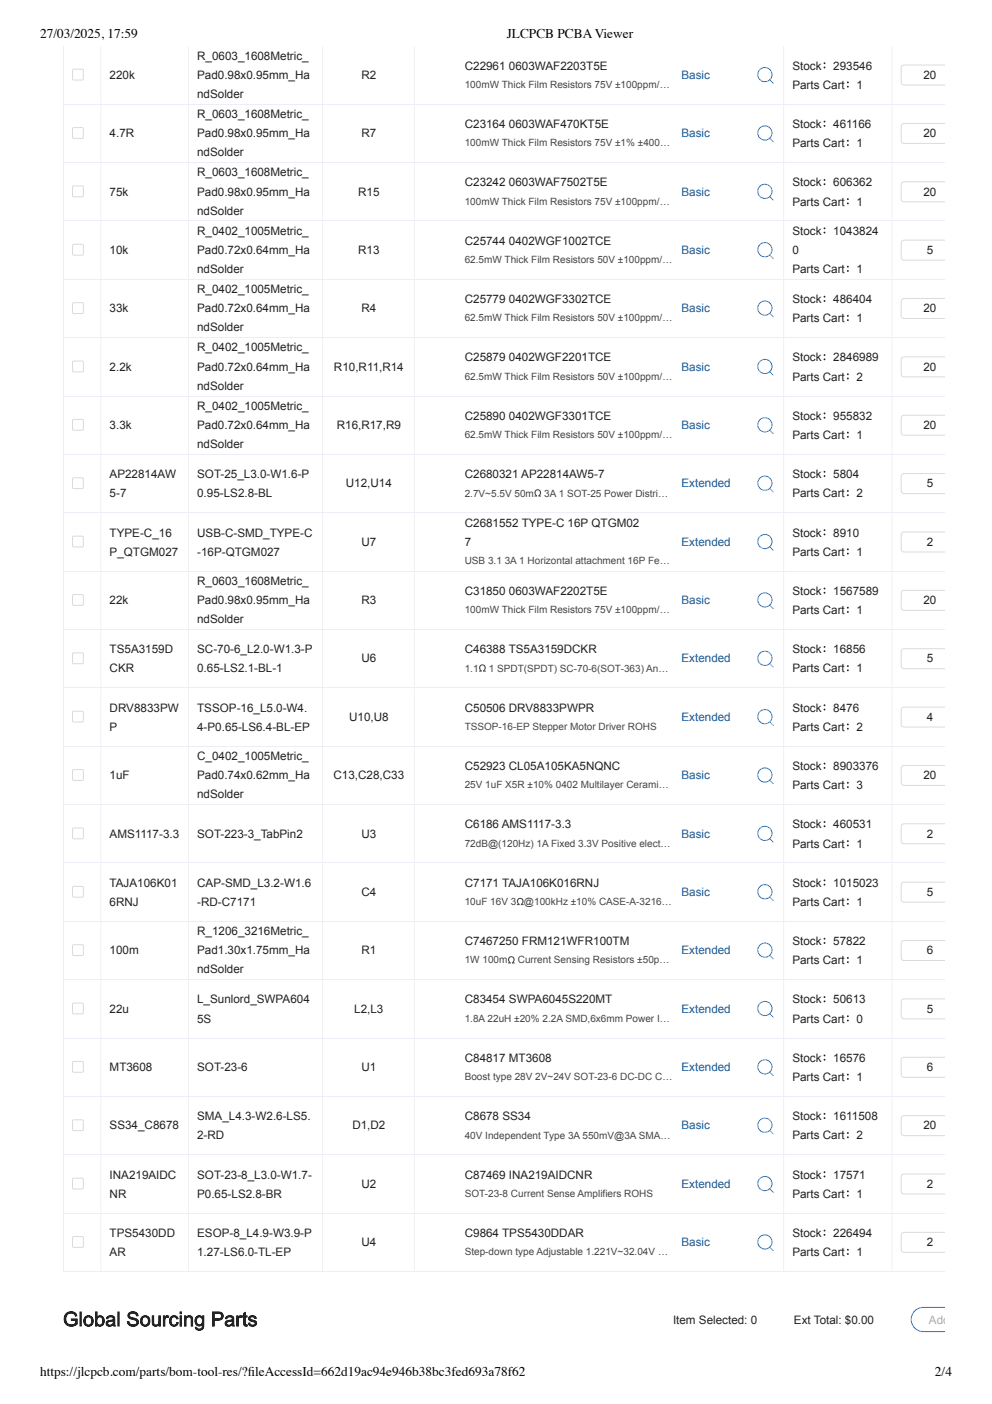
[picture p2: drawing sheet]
<svg xmlns="http://www.w3.org/2000/svg" width="210mm" height="297mm" viewBox="0 0 210 297" stroke-linecap="round" stroke-linejoin="round" font-family="sans-serif">
<path d="M200 276.6h-4.6a2.56 2.56 0 0 0-2.6 2.5 2.56 2.56 0 0 0 2.6 2.6h4.6" fill="none" stroke="#2b8ced" stroke-width=".21"/>
<path d="M13.3 9.8h186.7v259.3h-186.7z" fill="#fff"/>
<path d="M13.4 9.8v259.3" fill="none" stroke="#ebeef5" stroke-width=".21"/>
<g fill="#fff">
<path d="M13.5 9.8h7.9v12.3h-7.9z"/>
<path d="M21.4 9.8h18.6v12.3h-18.6z"/>
<path d="M40 9.8h28.4v12.3h-28.4z"/>
<path d="M68.4 9.8h19.4v12.3h-19.4z"/>
<path d="M87.8 9.8h78.1v12.3h-78.1z"/>
<path d="M165.9 9.8h22.9v12.3h-22.9z"/>
<path d="M188.8 9.8h11.2v12.3h-11.2z"/>
<path d="M13.5 22.1h7.9v12.4h-7.9z"/>
<path d="M21.4 22.1h18.6v12.4h-18.6z"/>
<path d="M40 22.1h28.4v12.4h-28.4z"/>
<path d="M68.4 22.1h19.4v12.4h-19.4z"/>
<path d="M87.8 22.1h78.1v12.4h-78.1z"/>
<path d="M165.9 22.1h22.9v12.4h-22.9z"/>
<path d="M188.8 22.1h11.2v12.4h-11.2z"/>
<path d="M13.5 34.5h7.9v12.3h-7.9z"/>
<path d="M21.4 34.5h18.6v12.3h-18.6z"/>
<path d="M40 34.5h28.4v12.3h-28.4z"/>
<path d="M68.4 34.5h19.4v12.3h-19.4z"/>
<path d="M87.8 34.5h78.1v12.3h-78.1z"/>
<path d="M165.9 34.5h22.9v12.3h-22.9z"/>
<path d="M188.8 34.5h11.2v12.3h-11.2z"/>
<path d="M13.5 46.8h7.9v12.4h-7.9z"/>
<path d="M21.4 46.8h18.6v12.4h-18.6z"/>
<path d="M40 46.8h28.4v12.4h-28.4z"/>
<path d="M68.4 46.8h19.4v12.4h-19.4z"/>
<path d="M87.8 46.8h78.1v12.4h-78.1z"/>
<path d="M165.9 46.8h22.9v12.4h-22.9z"/>
<path d="M188.8 46.8h11.2v12.4h-11.2z"/>
<path d="M13.5 59.2h7.9v12.3h-7.9z"/>
<path d="M21.4 59.2h18.6v12.3h-18.6z"/>
<path d="M40 59.2h28.4v12.3h-28.4z"/>
<path d="M68.4 59.2h19.4v12.3h-19.4z"/>
<path d="M87.8 59.2h78.1v12.3h-78.1z"/>
<path d="M165.9 59.2h22.9v12.3h-22.9z"/>
<path d="M188.8 59.2h11.2v12.3h-11.2z"/>
<path d="M13.5 71.5h7.9v12.4h-7.9z"/>
<path d="M21.4 71.5h18.6v12.4h-18.6z"/>
<path d="M40 71.5h28.4v12.4h-28.4z"/>
<path d="M68.4 71.5h19.4v12.4h-19.4z"/>
<path d="M87.8 71.5h78.1v12.4h-78.1z"/>
<path d="M165.9 71.5h22.9v12.4h-22.9z"/>
<path d="M188.8 71.5h11.2v12.4h-11.2z"/>
<path d="M13.5 83.9h7.9v12.3h-7.9z"/>
<path d="M21.4 83.9h18.6v12.3h-18.6z"/>
<path d="M40 83.9h28.4v12.3h-28.4z"/>
<path d="M68.4 83.9h19.4v12.3h-19.4z"/>
<path d="M87.8 83.9h78.1v12.3h-78.1z"/>
<path d="M165.9 83.9h22.9v12.3h-22.9z"/>
<path d="M188.8 83.9h11.2v12.3h-11.2z"/>
<path d="M13.5 96.2h7.9v12.4h-7.9z"/>
<path d="M21.4 96.2h18.6v12.4h-18.6z"/>
<path d="M40 96.2h28.4v12.4h-28.4z"/>
<path d="M68.4 96.2h19.4v12.4h-19.4z"/>
<path d="M87.8 96.2h78.1v12.4h-78.1z"/>
<path d="M165.9 96.2h22.9v12.4h-22.9z"/>
<path d="M188.8 96.2h11.2v12.4h-11.2z"/>
<path d="M13.5 108.6h7.9v12.3h-7.9z"/>
<path d="M21.4 108.6h18.6v12.3h-18.6z"/>
<path d="M40 108.6h28.4v12.3h-28.4z"/>
<path d="M68.4 108.6h19.4v12.3h-19.4z"/>
<path d="M87.8 108.6h78.1v12.3h-78.1z"/>
<path d="M165.9 108.6h22.9v12.3h-22.9z"/>
<path d="M188.8 108.6h11.2v12.3h-11.2z"/>
<path d="M13.5 120.9h7.9v12.4h-7.9z"/>
<path d="M21.4 120.9h18.6v12.4h-18.6z"/>
<path d="M40 120.9h28.4v12.4h-28.4z"/>
<path d="M68.4 120.9h19.4v12.4h-19.4z"/>
<path d="M87.8 120.9h78.1v12.4h-78.1z"/>
<path d="M165.9 120.9h22.9v12.4h-22.9z"/>
<path d="M188.8 120.9h11.2v12.4h-11.2z"/>
<path d="M13.5 133.3h7.9v12.3h-7.9z"/>
<path d="M21.4 133.3h18.6v12.3h-18.6z"/>
<path d="M40 133.3h28.4v12.3h-28.4z"/>
<path d="M68.4 133.3h19.4v12.3h-19.4z"/>
<path d="M87.8 133.3h78.1v12.3h-78.1z"/>
<path d="M165.9 133.3h22.9v12.3h-22.9z"/>
<path d="M188.8 133.3h11.2v12.3h-11.2z"/>
<path d="M13.5 145.6h7.9v12.4h-7.9z"/>
<path d="M21.4 145.6h18.6v12.4h-18.6z"/>
<path d="M40 145.6h28.4v12.4h-28.4z"/>
<path d="M68.4 145.6h19.4v12.4h-19.4z"/>
<path d="M87.8 145.6h78.1v12.4h-78.1z"/>
<path d="M165.9 145.6h22.9v12.4h-22.9z"/>
<path d="M188.8 145.6h11.2v12.4h-11.2z"/>
<path d="M13.5 158h7.9v12.3h-7.9z"/>
<path d="M21.4 158h18.6v12.3h-18.6z"/>
<path d="M40 158h28.4v12.3h-28.4z"/>
<path d="M68.4 158h19.4v12.3h-19.4z"/>
<path d="M87.8 158h78.1v12.3h-78.1z"/>
<path d="M165.9 158h22.9v12.3h-22.9z"/>
<path d="M188.8 158h11.2v12.3h-11.2z"/>
<path d="M13.5 170.3h7.9v12.4h-7.9z"/>
<path d="M21.4 170.3h18.6v12.4h-18.6z"/>
<path d="M40 170.3h28.4v12.4h-28.4z"/>
<path d="M68.4 170.3h19.4v12.4h-19.4z"/>
<path d="M87.8 170.3h78.1v12.4h-78.1z"/>
<path d="M165.9 170.3h22.9v12.4h-22.9z"/>
<path d="M188.8 170.3h11.2v12.4h-11.2z"/>
<path d="M13.5 182.7h7.9v12.3h-7.9z"/>
<path d="M21.4 182.7h18.6v12.3h-18.6z"/>
<path d="M40 182.7h28.4v12.3h-28.4z"/>
<path d="M68.4 182.7h19.4v12.3h-19.4z"/>
<path d="M87.8 182.7h78.1v12.3h-78.1z"/>
<path d="M165.9 182.7h22.9v12.3h-22.9z"/>
<path d="M188.8 182.7h11.2v12.3h-11.2z"/>
<path d="M13.5 195h7.9v12.3h-7.9z"/>
<path d="M21.4 195h18.6v12.3h-18.6z"/>
<path d="M40 195h28.4v12.3h-28.4z"/>
<path d="M68.4 195h19.4v12.3h-19.4z"/>
<path d="M87.8 195h78.1v12.3h-78.1z"/>
<path d="M165.9 195h22.9v12.3h-22.9z"/>
<path d="M188.8 195h11.2v12.3h-11.2z"/>
<path d="M13.5 207.3h7.9v12.4h-7.9z"/>
<path d="M21.4 207.3h18.6v12.4h-18.6z"/>
<path d="M40 207.3h28.4v12.4h-28.4z"/>
<path d="M68.4 207.3h19.4v12.4h-19.4z"/>
<path d="M87.8 207.3h78.1v12.4h-78.1z"/>
<path d="M165.9 207.3h22.9v12.4h-22.9z"/>
<path d="M188.8 207.3h11.2v12.4h-11.2z"/>
<path d="M13.5 219.7h7.9v12.3h-7.9z"/>
<path d="M21.4 219.7h18.6v12.3h-18.6z"/>
<path d="M40 219.7h28.4v12.3h-28.4z"/>
<path d="M68.4 219.7h19.4v12.3h-19.4z"/>
<path d="M87.8 219.7h78.1v12.3h-78.1z"/>
<path d="M165.9 219.7h22.9v12.3h-22.9z"/>
<path d="M188.8 219.7h11.2v12.3h-11.2z"/>
<path d="M13.5 232h7.9v12.4h-7.9z"/>
<path d="M21.4 232h18.6v12.4h-18.6z"/>
<path d="M40 232h28.4v12.4h-28.4z"/>
<path d="M68.4 232h19.4v12.4h-19.4z"/>
<path d="M87.8 232h78.1v12.4h-78.1z"/>
<path d="M165.9 232h22.9v12.4h-22.9z"/>
<path d="M188.8 232h11.2v12.4h-11.2z"/>
<path d="M13.5 244.4h7.9v12.3h-7.9z"/>
<path d="M21.4 244.4h18.6v12.3h-18.6z"/>
<path d="M40 244.4h28.4v12.3h-28.4z"/>
<path d="M68.4 244.4h19.4v12.3h-19.4z"/>
<path d="M87.8 244.4h78.1v12.3h-78.1z"/>
<path d="M165.9 244.4h22.9v12.3h-22.9z"/>
<path d="M188.8 244.4h11.2v12.3h-11.2z"/>
<path d="M13.5 256.7h7.9v12.4h-7.9z"/>
<path d="M21.4 256.7h18.6v12.4h-18.6z"/>
<path d="M40 256.7h28.4v12.4h-28.4z"/>
<path d="M68.4 256.7h19.4v12.4h-19.4z"/>
<path d="M87.8 256.7h78.1v12.4h-78.1z"/>
<path d="M165.9 256.7h22.9v12.4h-22.9z"/>
<path d="M188.8 256.7h11.2v12.4h-11.2z"/>
</g>
<path d="M13.5 22h152.4" fill="none" stroke="#ebeef5" stroke-width=".21"/>
<path d="M21.3 9.8v12.3M39.9 9.8v12.3M68.3 9.8v12.3M87.7 9.8v12.3M165.8 9.8v12.3" fill="none" stroke="#eee" stroke-width=".21"/>
<path d="M162.7 16.9l.1-.1 .9 .9z" fill-rule="evenodd" fill="#2b8ced"/>
<circle cx="161.8" cy="15.8" r="1.5" fill="none" stroke="#2b8ced" stroke-width=".21"/>
<path d="M165.9 22h34.1" fill="none" stroke="#ebeef5" stroke-width=".21"/>
<path d="M188.7 9.8v12.3" fill="none" stroke="#eee" stroke-width=".21"/>
<path d="M190.9 13.9l.4-.1h8.7v4.2h-8.7a.62 .62 0 0 1-.6-.6v-3z" fill="#fff"/>
<path d="M200 13.8h-8.7a.62 .62 0 0 0-.6 .6v3a.62 .62 0 0 0 .6 .6h8.7" fill="none" stroke="#dbdbdb" stroke-width=".21"/>
<path d="M13.5 34.4h152.4" fill="none" stroke="#ebeef5" stroke-width=".21"/>
<path d="M21.3 22.1v12.4M39.9 22.1v12.4M68.3 22.1v12.4M87.7 22.1v12.4M165.8 22.1v12.4" fill="none" stroke="#eee" stroke-width=".21"/>
<path d="M162.7 29.2l.1-.1 .9 .9z" fill-rule="evenodd" fill="#2b8ced"/>
<circle cx="161.8" cy="28.1" r="1.5" fill="none" stroke="#2b8ced" stroke-width=".21"/>
<path d="M165.9 34.4h34.1" fill="none" stroke="#ebeef5" stroke-width=".21"/>
<path d="M188.7 22.1v12.4" fill="none" stroke="#eee" stroke-width=".21"/>
<path d="M190.9 26.3l.4-.2h8.7v4.2h-8.7a.62 .62 0 0 1-.6-.6v-3z" fill="#fff"/>
<path d="M200 26.1h-8.7a.62 .62 0 0 0-.6 .6v3a.62 .62 0 0 0 .6 .6h8.7" fill="none" stroke="#dbdbdb" stroke-width=".21"/>
<path d="M13.5 46.7h152.4" fill="none" stroke="#ebeef5" stroke-width=".21"/>
<path d="M21.3 34.5v12.3M39.9 34.5v12.3M68.3 34.5v12.3M87.7 34.5v12.3M165.8 34.5v12.3" fill="none" stroke="#eee" stroke-width=".21"/>
<path d="M162.7 41.6l.1-.1 .9 .9z" fill-rule="evenodd" fill="#2b8ced"/>
<circle cx="161.8" cy="40.5" r="1.5" fill="none" stroke="#2b8ced" stroke-width=".21"/>
<path d="M165.9 46.7h34.1" fill="none" stroke="#ebeef5" stroke-width=".21"/>
<path d="M188.7 34.5v12.3" fill="none" stroke="#eee" stroke-width=".21"/>
<path d="M190.9 38.6l.4-.1h8.7v4.2h-8.7a.62 .62 0 0 1-.6-.6v-3z" fill="#fff"/>
<path d="M200 38.5h-8.7a.62 .62 0 0 0-.6 .6v3a.62 .62 0 0 0 .6 .6h8.7" fill="none" stroke="#dbdbdb" stroke-width=".21"/>
<path d="M13.5 59.1h152.4" fill="none" stroke="#ebeef5" stroke-width=".21"/>
<path d="M21.3 46.8v12.4M39.9 46.8v12.4M68.3 46.8v12.4M87.7 46.8v12.4M165.8 46.8v12.4" fill="none" stroke="#eee" stroke-width=".21"/>
<path d="M162.7 53.9l.1-.1 .9 .9z" fill-rule="evenodd" fill="#2b8ced"/>
<circle cx="161.8" cy="52.8" r="1.5" fill="none" stroke="#2b8ced" stroke-width=".21"/>
<path d="M165.9 59.1h34.1" fill="none" stroke="#ebeef5" stroke-width=".21"/>
<path d="M188.7 46.8v12.4" fill="none" stroke="#eee" stroke-width=".21"/>
<path d="M190.9 51l.4-.2h8.7v4.2h-8.7a.62 .62 0 0 1-.6-.6v-3z" fill="#fff"/>
<path d="M200 50.8h-8.7a.62 .62 0 0 0-.6 .6v3a.62 .62 0 0 0 .6 .6h8.7" fill="none" stroke="#dbdbdb" stroke-width=".21"/>
<path d="M13.5 71.4h152.4" fill="none" stroke="#ebeef5" stroke-width=".21"/>
<path d="M21.3 59.2v12.3M39.9 59.2v12.3M68.3 59.2v12.3M87.7 59.2v12.3M165.8 59.2v12.3" fill="none" stroke="#eee" stroke-width=".21"/>
<path d="M162.7 66.3l.1-.1 .9 .9z" fill-rule="evenodd" fill="#2b8ced"/>
<circle cx="161.8" cy="65.2" r="1.5" fill="none" stroke="#2b8ced" stroke-width=".21"/>
<path d="M165.9 71.4h34.1" fill="none" stroke="#ebeef5" stroke-width=".21"/>
<path d="M188.7 59.2v12.3" fill="none" stroke="#eee" stroke-width=".21"/>
<path d="M190.9 63.3l.4-.2h8.7v4.3h-8.7a.62 .62 0 0 1-.6-.6v-3z" fill="#fff"/>
<path d="M200 63.1h-8.7a.62 .62 0 0 0-.6 .7v3a.62 .62 0 0 0 .6 .6h8.7" fill="none" stroke="#dbdbdb" stroke-width=".21"/>
<path d="M13.5 83.8h152.4" fill="none" stroke="#ebeef5" stroke-width=".21"/>
<path d="M21.3 71.5v12.4M39.9 71.5v12.4M68.3 71.5v12.4M87.7 71.5v12.4M165.8 71.5v12.4" fill="none" stroke="#eee" stroke-width=".21"/>
<path d="M162.7 78.6l.1-.1 .9 .9z" fill-rule="evenodd" fill="#2b8ced"/>
<circle cx="161.8" cy="77.5" r="1.5" fill="none" stroke="#2b8ced" stroke-width=".21"/>
<path d="M165.9 83.8h34.1" fill="none" stroke="#ebeef5" stroke-width=".21"/>
<path d="M188.7 71.5v12.4" fill="none" stroke="#eee" stroke-width=".21"/>
<path d="M190.9 75.7l.4-.2h8.7v4.2h-8.7a.62 .62 0 0 1-.6-.6v-3z" fill="#fff"/>
<path d="M200 75.5h-8.7a.62 .62 0 0 0-.6 .6v3a.62 .62 0 0 0 .6 .6h8.7" fill="none" stroke="#dbdbdb" stroke-width=".21"/>
<path d="M13.5 96.1h152.4" fill="none" stroke="#ebeef5" stroke-width=".21"/>
<path d="M21.3 83.9v12.3M39.9 83.9v12.3M68.3 83.9v12.3M87.7 83.9v12.3M165.8 83.9v12.3" fill="none" stroke="#eee" stroke-width=".21"/>
<path d="M162.7 91l.1-.2 .9 1z" fill-rule="evenodd" fill="#2b8ced"/>
<circle cx="161.8" cy="89.9" r="1.5" fill="none" stroke="#2b8ced" stroke-width=".21"/>
<path d="M165.9 96.1h34.1" fill="none" stroke="#ebeef5" stroke-width=".21"/>
<path d="M188.7 83.9v12.3" fill="none" stroke="#eee" stroke-width=".21"/>
<path d="M190.9 88l.4-.2h8.7v4.3h-8.7a.62 .62 0 0 1-.6-.6v-3z" fill="#fff"/>
<path d="M200 87.8h-8.7a.62 .62 0 0 0-.6 .7v3a.62 .62 0 0 0 .6 .6h8.7" fill="none" stroke="#dbdbdb" stroke-width=".21"/>
<path d="M13.5 108.5h152.4" fill="none" stroke="#ebeef5" stroke-width=".21"/>
<path d="M21.3 96.2v12.4M39.9 96.2v12.4M68.3 96.2v12.4M87.7 96.2v12.4M165.8 96.2v12.4" fill="none" stroke="#eee" stroke-width=".21"/>
<path d="M162.7 103.3l.1-.1 .9 .9z" fill-rule="evenodd" fill="#2b8ced"/>
<circle cx="161.8" cy="102.2" r="1.5" fill="none" stroke="#2b8ced" stroke-width=".21"/>
<path d="M165.9 108.5h34.1" fill="none" stroke="#ebeef5" stroke-width=".21"/>
<path d="M188.7 96.2v12.4" fill="none" stroke="#eee" stroke-width=".21"/>
<path d="M190.9 100.4l.4-.2h8.7v4.2h-8.7a.62 .62 0 0 1-.6-.6v-3z" fill="#fff"/>
<path d="M200 100.2h-8.7a.62 .62 0 0 0-.6 .6v3a.62 .62 0 0 0 .6 .6h8.7" fill="none" stroke="#dbdbdb" stroke-width=".21"/>
<path d="M13.5 120.8h152.4" fill="none" stroke="#ebeef5" stroke-width=".21"/>
<path d="M21.3 108.6v12.3M39.9 108.6v12.3M68.3 108.6v12.3M87.7 108.6v12.3M165.8 108.6v12.3" fill="none" stroke="#eee" stroke-width=".21"/>
<path d="M162.7 115.7l.1-.2 .9 1z" fill-rule="evenodd" fill="#2b8ced"/>
<circle cx="161.8" cy="114.6" r="1.5" fill="none" stroke="#2b8ced" stroke-width=".21"/>
<path d="M165.9 120.8h34.1" fill="none" stroke="#ebeef5" stroke-width=".21"/>
<path d="M188.7 108.6v12.3" fill="none" stroke="#eee" stroke-width=".21"/>
<path d="M190.9 112.7l.4-.2h8.7v4.3h-8.7a.62 .62 0 0 1-.6-.6v-3z" fill="#fff"/>
<path d="M200 112.5h-8.7a.62 .62 0 0 0-.6 .7v3a.62 .62 0 0 0 .6 .6h8.7" fill="none" stroke="#dbdbdb" stroke-width=".21"/>
<path d="M13.5 133.2h152.4" fill="none" stroke="#ebeef5" stroke-width=".21"/>
<path d="M21.3 120.9v12.4M39.9 120.9v12.4M68.3 120.9v12.4M87.7 120.9v12.4M165.8 120.9v12.4" fill="none" stroke="#eee" stroke-width=".21"/>
<path d="M162.7 128l.1-.1 .9 .9z" fill-rule="evenodd" fill="#2b8ced"/>
<circle cx="161.8" cy="126.9" r="1.5" fill="none" stroke="#2b8ced" stroke-width=".21"/>
<path d="M165.9 133.2h34.1" fill="none" stroke="#ebeef5" stroke-width=".21"/>
<path d="M188.7 120.9v12.4" fill="none" stroke="#eee" stroke-width=".21"/>
<path d="M190.9 125.1l.4-.2h8.7v4.2h-8.7a.62 .62 0 0 1-.6-.6v-3z" fill="#fff"/>
<path d="M200 124.9h-8.7a.62 .62 0 0 0-.6 .6v3a.62 .62 0 0 0 .6 .6h8.7" fill="none" stroke="#dbdbdb" stroke-width=".21"/>
<path d="M13.5 145.5h152.4" fill="none" stroke="#ebeef5" stroke-width=".21"/>
<path d="M21.3 133.3v12.3M39.9 133.3v12.3M68.3 133.3v12.3M87.7 133.3v12.3M165.8 133.3v12.3" fill="none" stroke="#eee" stroke-width=".21"/>
<path d="M162.7 140.4l.1-.2 .9 1z" fill-rule="evenodd" fill="#2b8ced"/>
<circle cx="161.8" cy="139.3" r="1.5" fill="none" stroke="#2b8ced" stroke-width=".21"/>
<path d="M165.9 145.5h34.1" fill="none" stroke="#ebeef5" stroke-width=".21"/>
<path d="M188.7 133.3v12.3" fill="none" stroke="#eee" stroke-width=".21"/>
<path d="M190.9 137.4l.4-.2h8.7v4.3h-8.7a.62 .62 0 0 1-.6-.7v-3z" fill="#fff"/>
<path d="M200 137.2h-8.7a.62 .62 0 0 0-.6 .6v3a.62 .62 0 0 0 .6 .7h8.7" fill="none" stroke="#dbdbdb" stroke-width=".21"/>
<path d="M13.5 157.9h152.4" fill="none" stroke="#ebeef5" stroke-width=".21"/>
<path d="M21.3 145.6v12.4M39.9 145.6v12.4M68.3 145.6v12.4M87.7 145.6v12.4M165.8 145.6v12.4" fill="none" stroke="#eee" stroke-width=".21"/>
<path d="M162.7 152.7l.1-.1 .9 .9z" fill-rule="evenodd" fill="#2b8ced"/>
<circle cx="161.8" cy="151.6" r="1.5" fill="none" stroke="#2b8ced" stroke-width=".21"/>
<path d="M165.9 157.9h34.1" fill="none" stroke="#ebeef5" stroke-width=".21"/>
<path d="M188.7 145.6v12.4" fill="none" stroke="#eee" stroke-width=".21"/>
<path d="M190.9 149.8l.4-.2h8.7v4.2h-8.7a.62 .62 0 0 1-.6-.6v-3z" fill="#fff"/>
<path d="M200 149.6h-8.7a.62 .62 0 0 0-.6 .6v3a.62 .62 0 0 0 .6 .6h8.7" fill="none" stroke="#dbdbdb" stroke-width=".21"/>
<path d="M13.5 170.2h152.4" fill="none" stroke="#ebeef5" stroke-width=".21"/>
<path d="M21.3 158v12.3M39.9 158v12.3M68.3 158v12.3M87.7 158v12.3M165.8 158v12.3" fill="none" stroke="#eee" stroke-width=".21"/>
<path d="M162.7 165.1l.1-.2 .9 1z" fill-rule="evenodd" fill="#2b8ced"/>
<circle cx="161.8" cy="164" r="1.5" fill="none" stroke="#2b8ced" stroke-width=".21"/>
<path d="M165.9 170.2h34.1" fill="none" stroke="#ebeef5" stroke-width=".21"/>
<path d="M188.7 158v12.3" fill="none" stroke="#eee" stroke-width=".21"/>
<path d="M190.9 162.1l.4-.2h8.7v4.3h-8.7a.62 .62 0 0 1-.6-.7v-3z" fill="#fff"/>
<path d="M200 161.9h-8.7a.62 .62 0 0 0-.6 .6v3a.62 .62 0 0 0 .6 .7h8.7" fill="none" stroke="#dbdbdb" stroke-width=".21"/>
<path d="M13.5 182.6h152.4" fill="none" stroke="#ebeef5" stroke-width=".21"/>
<path d="M21.3 170.3v12.4M39.9 170.3v12.4M68.3 170.3v12.4M87.7 170.3v12.4M165.8 170.3v12.4" fill="none" stroke="#eee" stroke-width=".21"/>
<path d="M162.7 177.4l.1-.1 .9 .9z" fill-rule="evenodd" fill="#2b8ced"/>
<circle cx="161.8" cy="176.3" r="1.5" fill="none" stroke="#2b8ced" stroke-width=".21"/>
<path d="M165.9 182.6h34.1" fill="none" stroke="#ebeef5" stroke-width=".21"/>
<path d="M188.7 170.3v12.4" fill="none" stroke="#eee" stroke-width=".21"/>
<path d="M190.9 174.5l.4-.2h8.7v4.2h-8.7a.62 .62 0 0 1-.6-.6v-3z" fill="#fff"/>
<path d="M200 174.3h-8.7a.62 .62 0 0 0-.6 .6v3a.62 .62 0 0 0 .6 .6h8.7" fill="none" stroke="#dbdbdb" stroke-width=".21"/>
<path d="M13.5 194.9h152.4" fill="none" stroke="#ebeef5" stroke-width=".21"/>
<path d="M21.3 182.7v12.3M39.9 182.7v12.3M68.3 182.7v12.3M87.7 182.7v12.3M165.8 182.7v12.3" fill="none" stroke="#eee" stroke-width=".21"/>
<path d="M162.7 189.7l.1-.1 .9 1z" fill-rule="evenodd" fill="#2b8ced"/>
<circle cx="161.8" cy="188.6" r="1.5" fill="none" stroke="#2b8ced" stroke-width=".21"/>
<path d="M165.9 194.9h34.1" fill="none" stroke="#ebeef5" stroke-width=".21"/>
<path d="M188.7 182.7v12.3" fill="none" stroke="#eee" stroke-width=".21"/>
<path d="M190.9 186.8l.4-.2h8.7v4.3h-8.7a.62 .62 0 0 1-.6-.7v-3z" fill="#fff"/>
<path d="M200 186.6h-8.7a.62 .62 0 0 0-.6 .6v3a.62 .62 0 0 0 .6 .7h8.7" fill="none" stroke="#dbdbdb" stroke-width=".21"/>
<path d="M13.5 207.3h152.4" fill="none" stroke="#ebeef5" stroke-width=".21"/>
<path d="M21.3 195v12.3M39.9 195v12.3M68.3 195v12.3M87.7 195v12.3M165.8 195v12.3" fill="none" stroke="#eee" stroke-width=".21"/>
<path d="M162.7 202.1l.1-.1 .9 .9z" fill-rule="evenodd" fill="#2b8ced"/>
<circle cx="161.8" cy="201" r="1.5" fill="none" stroke="#2b8ced" stroke-width=".21"/>
<path d="M165.9 207.3h34.1" fill="none" stroke="#ebeef5" stroke-width=".21"/>
<path d="M188.7 195v12.3" fill="none" stroke="#eee" stroke-width=".21"/>
<path d="M190.9 199.1l.4-.1h8.7v4.2h-8.7a.62 .62 0 0 1-.6-.6v-3z" fill="#fff"/>
<path d="M200 199h-8.7a.62 .62 0 0 0-.6 .6v3a.62 .62 0 0 0 .6 .6h8.7" fill="none" stroke="#dbdbdb" stroke-width=".21"/>
<path d="M13.5 219.6h152.4" fill="none" stroke="#ebeef5" stroke-width=".21"/>
<path d="M21.3 207.3v12.4M39.9 207.3v12.4M68.3 207.3v12.4M87.7 207.3v12.4M165.8 207.3v12.4" fill="none" stroke="#eee" stroke-width=".21"/>
<path d="M162.7 214.4l.1-.1 .9 1z" fill-rule="evenodd" fill="#2b8ced"/>
<circle cx="161.8" cy="213.3" r="1.5" fill="none" stroke="#2b8ced" stroke-width=".21"/>
<path d="M165.9 219.6h34.1" fill="none" stroke="#ebeef5" stroke-width=".21"/>
<path d="M188.7 207.3v12.4" fill="none" stroke="#eee" stroke-width=".21"/>
<path d="M190.9 211.5l.4-.2h8.7v4.2h-8.7a.62 .62 0 0 1-.6-.6v-3z" fill="#fff"/>
<path d="M200 211.3h-8.7a.62 .62 0 0 0-.6 .6v3a.62 .62 0 0 0 .6 .6h8.7" fill="none" stroke="#dbdbdb" stroke-width=".21"/>
<path d="M13.5 232h152.4" fill="none" stroke="#ebeef5" stroke-width=".21"/>
<path d="M21.3 219.7v12.3M39.9 219.7v12.3M68.3 219.7v12.3M87.7 219.7v12.3M165.8 219.7v12.3" fill="none" stroke="#eee" stroke-width=".21"/>
<path d="M162.7 226.8l.1-.1 .9 .9z" fill-rule="evenodd" fill="#2b8ced"/>
<circle cx="161.8" cy="225.7" r="1.5" fill="none" stroke="#2b8ced" stroke-width=".21"/>
<path d="M165.9 232h34.1" fill="none" stroke="#ebeef5" stroke-width=".21"/>
<path d="M188.7 219.7v12.3" fill="none" stroke="#eee" stroke-width=".21"/>
<path d="M190.9 223.8l.4-.1h8.7v4.2h-8.7a.62 .62 0 0 1-.6-.6v-3z" fill="#fff"/>
<path d="M200 223.7h-8.7a.62 .62 0 0 0-.6 .6v3a.62 .62 0 0 0 .6 .6h8.7" fill="none" stroke="#dbdbdb" stroke-width=".21"/>
<path d="M13.5 244.3h152.4" fill="none" stroke="#ebeef5" stroke-width=".21"/>
<path d="M21.3 232v12.4M39.9 232v12.4M68.3 232v12.4M87.7 232v12.4M165.8 232v12.4" fill="none" stroke="#eee" stroke-width=".21"/>
<path d="M162.7 239.1l.1-.1 .9 .9z" fill-rule="evenodd" fill="#2b8ced"/>
<circle cx="161.8" cy="238" r="1.5" fill="none" stroke="#2b8ced" stroke-width=".21"/>
<path d="M165.9 244.3h34.1" fill="none" stroke="#ebeef5" stroke-width=".21"/>
<path d="M188.7 232v12.4" fill="none" stroke="#eee" stroke-width=".21"/>
<path d="M190.9 236.2l.4-.2h8.7v4.2h-8.7a.62 .62 0 0 1-.6-.6v-3z" fill="#fff"/>
<path d="M200 236h-8.7a.62 .62 0 0 0-.6 .6v3a.62 .62 0 0 0 .6 .6h8.7" fill="none" stroke="#dbdbdb" stroke-width=".21"/>
<path d="M13.5 256.6h152.4" fill="none" stroke="#ebeef5" stroke-width=".21"/>
<path d="M21.3 244.4v12.3M39.9 244.4v12.3M68.3 244.4v12.3M87.7 244.4v12.3M165.8 244.4v12.3" fill="none" stroke="#eee" stroke-width=".21"/>
<path d="M162.7 251.5l.1-.1 .9 .9z" fill-rule="evenodd" fill="#2b8ced"/>
<circle cx="161.8" cy="250.4" r="1.5" fill="none" stroke="#2b8ced" stroke-width=".21"/>
<path d="M165.9 256.6h34.1" fill="none" stroke="#ebeef5" stroke-width=".21"/>
<path d="M188.7 244.4v12.3" fill="none" stroke="#eee" stroke-width=".21"/>
<path d="M190.9 248.5l.4-.1h8.7v4.2h-8.7a.62 .62 0 0 1-.6-.6v-3z" fill="#fff"/>
<path d="M200 248.4h-8.7a.62 .62 0 0 0-.6 .6v3a.62 .62 0 0 0 .6 .6h8.7" fill="none" stroke="#dbdbdb" stroke-width=".21"/>
<path d="M13.5 269h152.4" fill="none" stroke="#ebeef5" stroke-width=".21"/>
<path d="M21.3 256.7v12.4M39.9 256.7v12.4M68.3 256.7v12.4M87.7 256.7v12.4M165.8 256.7v12.4" fill="none" stroke="#eee" stroke-width=".21"/>
<path d="M162.7 263.8l.1-.1 .9 .9z" fill-rule="evenodd" fill="#2b8ced"/>
<circle cx="161.8" cy="262.7" r="1.5" fill="none" stroke="#2b8ced" stroke-width=".21"/>
<path d="M165.9 269h34.1" fill="none" stroke="#ebeef5" stroke-width=".21"/>
<path d="M188.7 256.7v12.4" fill="none" stroke="#eee" stroke-width=".21"/>
<path d="M190.9 260.9l.4-.2h8.7v4.2h-8.7a.62 .62 0 0 1-.6-.6v-3z" fill="#fff"/>
<path d="M200 260.7h-8.7a.62 .62 0 0 0-.6 .6v3a.62 .62 0 0 0 .6 .6h8.7" fill="none" stroke="#dbdbdb" stroke-width=".21"/>
<path d="M15.4 14.7h2.2v2.2h-2.2z" fill="#fff"/>
<path d="M15.4 14.7h2.2v2.2h-2.2z" fill="none" stroke="#dbdbdb" stroke-width=".21"/>
<path d="M15.4 27.1h2.2v2.1h-2.2z" fill="#fff"/>
<path d="M15.4 27.1h2.2v2.1h-2.2z" fill="none" stroke="#dbdbdb" stroke-width=".21"/>
<path d="M15.4 39.4h2.2v2.2h-2.2z" fill="#fff"/>
<path d="M15.4 39.4h2.2v2.2h-2.2z" fill="none" stroke="#dbdbdb" stroke-width=".21"/>
<path d="M15.4 51.8h2.2v2.1h-2.2z" fill="#fff"/>
<path d="M15.4 51.8h2.2v2.1h-2.2z" fill="none" stroke="#dbdbdb" stroke-width=".21"/>
<path d="M15.4 64.1h2.2v2.1h-2.2z" fill="#fff"/>
<path d="M15.4 64.1h2.2v2.1h-2.2z" fill="none" stroke="#dbdbdb" stroke-width=".21"/>
<path d="M15.4 76.5h2.2v2.1h-2.2z" fill="#fff"/>
<path d="M15.4 76.5h2.2v2.1h-2.2z" fill="none" stroke="#dbdbdb" stroke-width=".21"/>
<path d="M15.4 88.8h2.2v2.1h-2.2z" fill="#fff"/>
<path d="M15.4 88.8h2.2v2.1h-2.2z" fill="none" stroke="#dbdbdb" stroke-width=".21"/>
<path d="M15.4 101.1h2.2v2.2h-2.2z" fill="#fff"/>
<path d="M15.4 101.1h2.2v2.2h-2.2z" fill="none" stroke="#dbdbdb" stroke-width=".21"/>
<path d="M15.4 113.5h2.2v2.1h-2.2z" fill="#fff"/>
<path d="M15.4 113.5h2.2v2.1h-2.2z" fill="none" stroke="#dbdbdb" stroke-width=".21"/>
<path d="M15.4 125.8h2.2v2.2h-2.2z" fill="#fff"/>
<path d="M15.4 125.8h2.2v2.2h-2.2z" fill="none" stroke="#dbdbdb" stroke-width=".21"/>
<path d="M15.4 138.2h2.2v2.1h-2.2z" fill="#fff"/>
<path d="M15.4 138.2h2.2v2.1h-2.2z" fill="none" stroke="#dbdbdb" stroke-width=".21"/>
<path d="M15.4 150.5h2.2v2.2h-2.2z" fill="#fff"/>
<path d="M15.4 150.5h2.2v2.2h-2.2z" fill="none" stroke="#dbdbdb" stroke-width=".21"/>
<path d="M15.4 162.9h2.2v2.1h-2.2z" fill="#fff"/>
<path d="M15.4 162.9h2.2v2.1h-2.2z" fill="none" stroke="#dbdbdb" stroke-width=".21"/>
<path d="M15.4 175.2h2.2v2.2h-2.2z" fill="#fff"/>
<path d="M15.4 175.2h2.2v2.2h-2.2z" fill="none" stroke="#dbdbdb" stroke-width=".21"/>
<path d="M15.4 187.6h2.2v2.1h-2.2z" fill="#fff"/>
<path d="M15.4 187.6h2.2v2.1h-2.2z" fill="none" stroke="#dbdbdb" stroke-width=".21"/>
<path d="M15.4 199.9h2.2v2.2h-2.2z" fill="#fff"/>
<path d="M15.4 199.9h2.2v2.2h-2.2z" fill="none" stroke="#dbdbdb" stroke-width=".21"/>
<path d="M15.4 212.3h2.2v2.1h-2.2z" fill="#fff"/>
<path d="M15.4 212.3h2.2v2.1h-2.2z" fill="none" stroke="#dbdbdb" stroke-width=".21"/>
<path d="M15.4 224.6h2.2v2.2h-2.2z" fill="#fff"/>
<path d="M15.4 224.6h2.2v2.2h-2.2z" fill="none" stroke="#dbdbdb" stroke-width=".21"/>
<path d="M15.4 237h2.2v2.1h-2.2z" fill="#fff"/>
<path d="M15.4 237h2.2v2.1h-2.2z" fill="none" stroke="#dbdbdb" stroke-width=".21"/>
<path d="M15.4 249.3h2.2v2.2h-2.2z" fill="#fff"/>
<path d="M15.4 249.3h2.2v2.2h-2.2z" fill="none" stroke="#dbdbdb" stroke-width=".21"/>
<path d="M15.4 261.7h2.2v2.1h-2.2z" fill="#fff"/>
<path d="M15.4 261.7h2.2v2.1h-2.2z" fill="none" stroke="#dbdbdb" stroke-width=".21"/>
<text font-size="4.2" fill="#222" x="13.3" y="280.5">Global Sourcing Parts</text>
<g font-size="2.8">
<text x="8.5" y="7.9">27/03/2025, 17:59</text>
<text x="107.2" y="7.9">JLCPCB PCBA Viewer</text>
<text x="8.5" y="291">https://jlcpcb.com/parts/bom-tool-res/?fi leAccessId=662d19ac94e946b38bc3fed693a78f62</text>
<text x="197.8" y="291">2/4</text>
</g>
<g font-size="2.5" fill="#222">
<text x="23.2" y="16.7">220k</text>
<text x="41.7" y="12.6">R_0603_1608Metric_</text>
<text x="41.7" y="16.7">Pad0.98x0.95mm_Ha</text>
<text x="76.5" y="16.7">R2</text>
<text x="98.3" y="14.7">C22961</text>
<text x="107.7" y="14.7">0603WAF2203T5E</text>
<text x="167.7" y="14.7">Stock：293546</text>
<text x="195.4" y="16.7">20</text>
<text x="41.7" y="20.7">ndSolder</text>
<text x="167.7" y="18.8">Parts Cart：1</text>
<text x="23.2" y="29">4.7R</text>
<text x="41.7" y="25">R_0603_1608Metric_</text>
<text x="41.7" y="29">Pad0.98x0.95mm_Ha</text>
<text x="76.5" y="29">R7</text>
<text x="98.3" y="27.1">C23164</text>
<text x="107.7" y="27.1">0603WAF470KT5E</text>
<text x="167.7" y="27.1">Stock：461166</text>
<text x="195.4" y="29">20</text>
<text x="41.7" y="33.1">ndSolder</text>
<text x="167.7" y="31.1">Parts Cart：1</text>
<text x="23.2" y="41.4">75k</text>
<text x="41.7" y="37.3">R_0603_1608Metric_</text>
<text x="41.7" y="41.4">Pad0.98x0.95mm_Ha</text>
<text x="75.8" y="41.4">R15</text>
<text x="98.3" y="39.4">C23242</text>
<text x="107.7" y="39.4">0603WAF7502T5E</text>
<text x="167.7" y="39.4">Stock：606362</text>
<text x="195.4" y="41.4">20</text>
<text x="41.7" y="45.4">ndSolder</text>
<text x="167.7" y="43.5">Parts Cart：1</text>
<text x="23.2" y="53.7">10k</text>
<text x="41.7" y="49.7">R_0402_1005Metric_</text>
<text x="41.7" y="53.7">Pad0.72x0.64mm_Ha</text>
<text x="75.8" y="53.7">R13</text>
<text x="98.3" y="51.8">C25744</text>
<text x="107.7" y="51.8">0402WGF1002TCE</text>
<text x="167.7" y="49.7">Stock：1043824</text>
<text x="167.7" y="53.7">0</text>
<text x="196.1" y="53.7">5</text>
<text x="41.7" y="57.8">ndSolder</text>
<text x="167.7" y="57.8">Parts Cart：1</text>
<text x="41.7" y="62">R_0402_1005Metric_</text>
<text x="98.3" y="64.1">C25779</text>
<text x="107.7" y="64.1">0402WGF3302TCE</text>
<text x="167.7" y="64.1">Stock：486404</text>
<text x="23.2" y="66.1">33k</text>
<text x="41.7" y="66.1">Pad0.72x0.64mm_Ha</text>
<text x="41.7" y="70.1">ndSolder</text>
<text x="76.5" y="66.1">R4</text>
<text x="167.7" y="68.2">Parts Cart：1</text>
<text x="195.4" y="66.1">20</text>
<text x="41.7" y="74.3">R_0402_1005Metric_</text>
<text x="98.3" y="76.5">C25879</text>
<text x="107.7" y="76.5">0402WGF2201TCE</text>
<text x="167.7" y="76.5">Stock：2846989</text>
<text x="23.2" y="78.4">2.2k</text>
<text x="41.7" y="78.4">Pad0.72x0.64mm_Ha</text>
<text x="41.7" y="82.5">ndSolder</text>
<text x="70.7" y="78.4">R10,R11,R14</text>
<text x="167.7" y="80.5">Parts Cart：2</text>
<text x="195.4" y="78.4">20</text>
<text x="41.7" y="86.7">R_0402_1005Metric_</text>
<text x="98.3" y="88.8">C25890</text>
<text x="107.7" y="88.8">0402WGF3301TCE</text>
<text x="167.7" y="88.8">Stock：955832</text>
<text x="23.2" y="90.8">3.3k</text>
<text x="41.7" y="90.8">Pad0.72x0.64mm_Ha</text>
<text x="41.7" y="94.8">ndSolder</text>
<text x="71.3" y="90.8">R16,R17,R9</text>
<text x="167.7" y="92.9">Parts Cart：1</text>
<text x="195.4" y="90.8">20</text>
<text x="23.2" y="101.2">AP22814AW</text>
<text x="41.7" y="101.2">SOT-25_L3.0-W1.6-P</text>
<text x="98.3" y="101.2">C2680321 AP22814AW5-7</text>
<text x="167.7" y="101.2">Stock：5804</text>
<text x="23.2" y="105.2">5-7</text>
<text x="41.7" y="105.2">0.95-LS2.8-BL</text>
<text x="73.2" y="103.1">U12,U14</text>
<text x="167.7" y="105.2">Parts Cart：2</text>
<text x="196.1" y="103.1">5</text>
<text x="23.2" y="113.5">TYPE-C_16</text>
<text x="41.7" y="113.5">USB-C-SMD_TYPE-C</text>
<text x="98.3" y="111.4">C2681552 TYPE-C 16P QTGM02</text>
<text x="167.7" y="113.5">Stock：8910</text>
<text x="23.2" y="117.6">P_QTGM027</text>
<text x="41.7" y="117.6">-16P-QTGM027</text>
<text x="76.5" y="115.4">U7</text>
<text x="98.3" y="115.4">7</text>
<text x="167.7" y="117.6">Parts Cart：1</text>
<text x="196.1" y="115.4">2</text>
<text x="41.7" y="123.7">R_0603_1608Metric_</text>
<text x="98.3" y="125.9">C31850</text>
<text x="107.7" y="125.9">0603WAF2202T5E</text>
<text x="167.7" y="125.9">Stock：1567589</text>
<text x="23.2" y="127.8">22k</text>
<text x="41.7" y="127.8">Pad0.98x0.95mm_Ha</text>
<text x="41.7" y="131.9">ndSolder</text>
<text x="76.5" y="127.8">R3</text>
<text x="167.7" y="129.9">Parts Cart：1</text>
<text x="195.4" y="127.8">20</text>
<text x="23.2" y="138.2">TS5A3159D</text>
<text x="23.2" y="142.3">CKR</text>
<text x="41.7" y="138.2">SC-70-6_L2.0-W1.3-P</text>
<text x="41.7" y="142.3">0.65-LS2.1-BL-1</text>
<text x="76.5" y="140.1">U6</text>
<text x="98.3" y="138.2">C46388 TS5A3159DCKR</text>
<text x="167.7" y="138.2">Stock：16856</text>
<text x="167.7" y="142.3">Parts Cart：1</text>
<text x="196.1" y="140.1">5</text>
<text x="23.2" y="150.5">DRV8833PW</text>
<text x="23.2" y="154.6">P</text>
<text x="41.7" y="150.5">TSSOP-16_L5.0-W4.</text>
<text x="41.7" y="154.6">4-P0.65-LS6.4-BL-EP</text>
<text x="73.9" y="152.5">U10,U8</text>
<text x="98.3" y="150.5">C50506 DRV8833PWPR</text>
<text x="167.7" y="150.5">Stock：8476</text>
<text x="167.7" y="154.6">Parts Cart：2</text>
<text x="196.1" y="152.5">4</text>
<text x="41.7" y="160.8">C_0402_1005Metric_</text>
<text x="23.2" y="164.8">1uF</text>
<text x="41.7" y="164.8">Pad0.74x0.62mm_Ha</text>
<text x="70.6" y="164.8">C13,C28,C33</text>
<text x="98.3" y="162.9">C52923 CL05A105KA5NQNC</text>
<text x="167.7" y="162.9">Stock：8903376</text>
<text x="167.7" y="167">Parts Cart：3</text>
<text x="195.4" y="164.8">20</text>
<text x="41.7" y="168.9">ndSolder</text>
<text x="23.2" y="177.2">AMS1117-3.3</text>
<text x="41.7" y="177.2">SOT-223-3_TabPin2</text>
<text x="76.5" y="177.2">U3</text>
<text x="98.3" y="175.2">C6186 AMS1117-3.3</text>
<text x="167.7" y="175.2">Stock：460531</text>
<text x="167.7" y="179.3">Parts Cart：1</text>
<text x="196.1" y="177.2">2</text>
<text x="23.2" y="187.6">TAJA106K01</text>
<text x="23.2" y="191.6">6RNJ</text>
<text x="41.7" y="187.6">CAP-SMD_L3.2-W1.6</text>
<text x="41.7" y="191.6">-RD-C7171</text>
<text x="76.5" y="189.5">C4</text>
<text x="98.3" y="187.6">C7171 TAJA106K016RNJ</text>
<text x="167.7" y="187.6">Stock：1015023</text>
<text x="167.7" y="191.6">Parts Cart：1</text>
<text x="196.1" y="189.5">5</text>
<text x="41.7" y="197.8">R_1206_3216Metric_</text>
<text x="23.2" y="201.9">100m</text>
<text x="41.7" y="201.9">Pad1.30x1.75mm_Ha</text>
<text x="76.5" y="201.9">R1</text>
<text x="98.3" y="199.9">C7467250 FRM121WFR100TM</text>
<text x="167.7" y="199.9">Stock：57822</text>
<text x="167.7" y="204">Parts Cart：1</text>
<text x="196.1" y="201.9">6</text>
<text x="41.7" y="205.9">ndSolder</text>
<text x="23.2" y="214.2">22u</text>
<text x="41.7" y="212.3">L_Sunlord_SWPA604</text>
<text x="75" y="214.2">L2,L3</text>
<text x="98.3" y="212.3">C83454 SWPA6045S220MT</text>
<text x="167.7" y="212.3">Stock：50613</text>
<text x="196.1" y="214.2">5</text>
<text x="41.7" y="216.3">5S</text>
<text x="167.7" y="216.3">Parts Cart：0</text>
<text x="23.2" y="226.6">MT3608</text>
<text x="41.7" y="226.6">SOT-23-6</text>
<text x="76.5" y="226.6">U1</text>
<text x="98.3" y="224.6">C84817 MT3608</text>
<text x="167.7" y="224.6">Stock：16576</text>
<text x="196.1" y="226.6">6</text>
<text x="167.7" y="228.7">Parts Cart：1</text>
<text x="23.2" y="238.9">SS34_C8678</text>
<text x="41.7" y="237">SMA_L4.3-W2.6-LS5.</text>
<text x="74.6" y="238.9">D1,D2</text>
<text x="98.3" y="237">C8678 SS34</text>
<text x="167.7" y="237">Stock：1611508</text>
<text x="195.4" y="238.9">20</text>
<text x="41.7" y="241">2-RD</text>
<text x="167.7" y="241">Parts Cart：2</text>
<text x="23.2" y="249.3">INA219AIDC</text>
<text x="41.7" y="249.3">SOT-23-8_L3.0-W1.7-</text>
<text x="76.5" y="251.3">U2</text>
<text x="98.3" y="249.3">C87469 INA219AIDCNR</text>
<text x="167.7" y="249.3">Stock：17571</text>
<text x="196.1" y="251.3">2</text>
<text x="23.2" y="253.4">NR</text>
<text x="41.7" y="253.4">P0.65-LS2.8-BR</text>
<text x="167.7" y="253.4">Parts Cart：1</text>
<text x="23.2" y="261.7">TPS5430DD</text>
<text x="41.7" y="261.7">ESOP-8_L4.9-W3.9-P</text>
<text x="76.5" y="263.6">U4</text>
<text x="98.3" y="261.7">C9864 TPS5430DDAR</text>
<text x="167.7" y="261.7">Stock：226494</text>
<text x="196.1" y="263.6">2</text>
<text x="23.2" y="265.7">AR</text>
<text x="41.7" y="265.7">1.27-LS6.0-TL-EP</text>
<text x="167.7" y="265.7">Parts Cart：1</text>
<text x="142.4" y="280">Item Selected: 0</text>
<text x="168" y="280">Ext Total: $0.00</text>
</g>
<g font-size="2.5" fill="#1b5a99">
<text x="144.2" y="16.7">Basic</text>
<text x="144.2" y="29">Basic</text>
<text x="144.2" y="41.4">Basic</text>
<text x="144.2" y="53.7">Basic</text>
<text x="144.2" y="66.1">Basic</text>
<text x="144.2" y="78.4">Basic</text>
<text x="144.2" y="90.8">Basic</text>
<text x="144.2" y="103.1">Extended</text>
<text x="144.2" y="115.4">Extended</text>
<text x="144.2" y="127.8">Basic</text>
<text x="144.2" y="140.1">Extended</text>
<text x="144.2" y="152.5">Extended</text>
<text x="144.2" y="164.8">Basic</text>
<text x="144.2" y="177.2">Basic</text>
<text x="144.2" y="189.5">Basic</text>
<text x="144.2" y="201.9">Extended</text>
<text x="144.2" y="214.2">Extended</text>
<text x="144.2" y="226.6">Extended</text>
<text x="144.2" y="238.9">Basic</text>
<text x="144.2" y="251.3">Extended</text>
<text x="144.2" y="263.6">Basic</text>
</g>
<text font-size="2.5" fill="#ababab" x="196.6" y="280">Add</text>
<g font-size="2.1" fill="#454545">
<text x="98.3" y="18.6">100mW Thick Film Resistors 75V ±100ppm/…</text>
<text x="98.3" y="31">100mW Thick Film Resistors 75V ±1% ±400…</text>
<text x="98.3" y="43.3">100mW Thick Film Resistors 75V ±100ppm/…</text>
<text x="98.3" y="55.7">62.5mW Thick Film Resistors 50V ±100ppm/…</text>
<text x="98.3" y="68">62.5mW Thick Film Resistors 50V ±100ppm/…</text>
<text x="98.3" y="80.3">62.5mW Thick Film Resistors 50V ±100ppm/…</text>
<text x="98.3" y="92.7">62.5mW Thick Film Resistors 50V ±100ppm/…</text>
<text x="98.3" y="105">2.7V~5.5V 50mΩ 3A 1 SOT-25 Power Distri…</text>
<text x="98.3" y="119.3">USB 3.1 3A 1 Horizontal attachment 16P Fe…</text>
<text x="98.3" y="129.7">100mW Thick Film Resistors 75V ±100ppm/…</text>
<text x="98.3" y="142.1">1.1Ω 1 SPDT(SPDT) SC-70-6(SOT-363) An…</text>
<text x="98.3" y="154.4">TSSOP-16-EP Stepper Motor Driver ROHS</text>
<text x="98.3" y="166.8">25V 1uF X5R ±10% 0402 Multilayer Cerami…</text>
<text x="98.3" y="179.1">72dB@(120Hz) 1A Fixed 3.3V Positive elect…</text>
<text x="98.3" y="191.5">10uF 16V 3Ω@100kHz ±10% CASE-A-3216…</text>
<text x="98.3" y="203.8">1W 100mΩ Current Sensing Resistors ±50p…</text>
<text x="98.3" y="216.2">1.8A 22uH ±20% 2.2A SMD,6x6mm Power I…</text>
<text x="98.3" y="228.5">Boost type 28V 2V~24V SOT-23-6 DC-DC C…</text>
<text x="98.3" y="240.9">40V Independent Type 3A 550mV@3A SMA…</text>
<text x="98.3" y="253.2">SOT-23-8 Current Sense Amplifiers ROHS</text>
<text x="98.3" y="265.6">Step-down type Adjustable 1.221V~32.04V …</text>
</g>
</svg>
